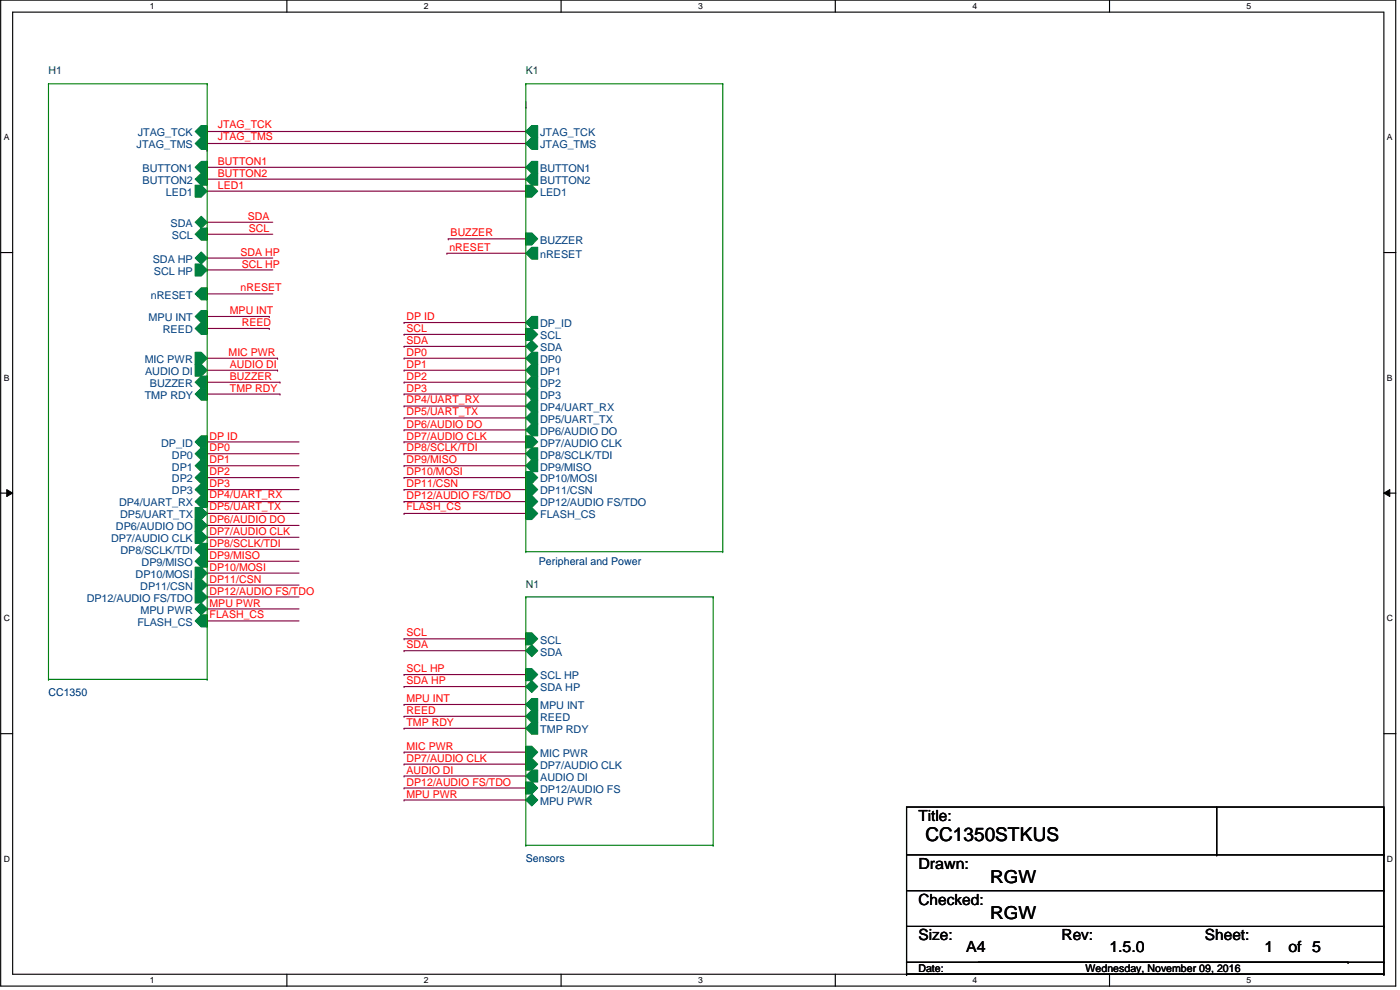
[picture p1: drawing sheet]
<svg xmlns="http://www.w3.org/2000/svg" width="420mm" height="297mm" viewBox="0 0 420 297" stroke-linecap="round" stroke-linejoin="round" font-family="sans-serif">
<path d="M.2 0h418.7v295.9h-418.7zM3.8 3.6h411.5v288.7h-411.5z" fill="none" stroke="#000" stroke-width=".34"/>
<g fill="#fff">
<path d="M44.9 .4h1.5v2.9h-1.5z"/>
<path d="M44.9 292.7h1.5v2.9h-1.5z"/>
</g>
<path d="M86.1 0v3.6M86.1 292.3v3.6" fill="none" stroke="#000" stroke-width=".34"/>
<g fill="#fff">
<path d="M127.2 .4h1.5v2.9h-1.5z"/>
<path d="M127.2 292.7h1.5v2.9h-1.5z"/>
</g>
<path d="M168.4 0v3.6M168.4 292.3v3.6" fill="none" stroke="#000" stroke-width=".34"/>
<g fill="#fff">
<path d="M209.5 .4h1.5v2.9h-1.5z"/>
<path d="M209.5 292.7h1.5v2.9h-1.5z"/>
</g>
<path d="M250.7 0v3.6M250.7 292.3v3.6" fill="none" stroke="#000" stroke-width=".34"/>
<g fill="#fff">
<path d="M291.8 .4h1.5v2.9h-1.5z"/>
<path d="M291.8 292.7h1.5v2.9h-1.5z"/>
</g>
<path d="M333 0v3.6M333 292.3v3.6" fill="none" stroke="#000" stroke-width=".34"/>
<g fill="#fff">
<path d="M374.1 .4h1.5v2.9h-1.5z"/>
<path d="M374.1 292.7h1.5v2.9h-1.5z"/>
<path d="M1.1 39.7h1.8v2.9h-1.8z"/>
<path d="M416.3 39.7h1.7v2.9h-1.7z"/>
<path d="M1.1 111.8h1.8v2.9h-1.8z"/>
<path d="M416.3 111.8h1.7v2.9h-1.7z"/>
</g>
<path d="M.2 75.8h3.6M415.3 75.8h3.6" fill="none" stroke="#000" stroke-width=".34"/>
<g fill="#fff">
<path d="M1.1 184h1.9v2.9h-1.9z"/>
<path d="M416.3 184h1.8v2.9h-1.8z"/>
</g>
<path d="M.2 148h3.6M415.3 148h3.6" fill="none" stroke="#000" stroke-width=".34"/>
<path d="M2 146.9l1.8 1.1-1.8 1zM415.3 148l1.8-1.1v2.1z" fill="#000"/>
<path d="M2 146.9l1.8 1.1-1.8 1zM415.3 148l1.8-1.1v2.1z" fill="none" stroke="#000" stroke-width=".3"/>
<g fill="#fff">
<path d="M1.1 256.2h1.9v2.9h-1.9z"/>
<path d="M416.3 256.2h1.8v2.9h-1.8z"/>
</g>
<path d="M.2 220.1h3.6M415.3 220.1h3.6" fill="none" stroke="#000" stroke-width=".34"/>
<path d="M62.2 39.5h95.6" fill="none" stroke="#800040" stroke-width=".34"/>
<circle cx="157.8" cy="39.5" r=".17" fill="#800040"/>
<path d="M62.2 43.1h95.6" fill="none" stroke="#800040" stroke-width=".34"/>
<circle cx="157.8" cy="43.1" r=".17" fill="#800040"/>
<path d="M62.2 50.2h95.6" fill="none" stroke="#800040" stroke-width=".34"/>
<circle cx="157.8" cy="50.2" r=".17" fill="#800040"/>
<path d="M62.2 57.4h95.6" fill="none" stroke="#800040" stroke-width=".34"/>
<circle cx="157.8" cy="57.4" r=".17" fill="#800040"/>
<path d="M62.2 66.7h19.7" fill="none" stroke="#800040" stroke-width=".34"/>
<circle cx="62.2" cy="66.7" r=".17" fill="#800040"/>
<path d="M62.2 70.3h19.7" fill="none" stroke="#800040" stroke-width=".34"/>
<circle cx="62.2" cy="70.3" r=".17" fill="#800040"/>
<path d="M62.2 77.4h19.7" fill="none" stroke="#800040" stroke-width=".34"/>
<circle cx="62.2" cy="77.4" r=".17" fill="#800040"/>
<path d="M62.2 81h19.7" fill="none" stroke="#800040" stroke-width=".34"/>
<circle cx="62.2" cy="81" r=".17" fill="#800040"/>
<path d="M121.3 191.7h36.5" fill="none" stroke="#800040" stroke-width=".34"/>
<circle cx="121.3" cy="191.7" r=".17" fill="#800040"/>
<path d="M121.3 195.2h36.5" fill="none" stroke="#800040" stroke-width=".34"/>
<circle cx="121.3" cy="195.2" r=".17" fill="#800040"/>
<path d="M121.3 202.4h36.5" fill="none" stroke="#800040" stroke-width=".34"/>
<circle cx="121.3" cy="202.4" r=".17" fill="#800040"/>
<path d="M121.3 206h36.5" fill="none" stroke="#800040" stroke-width=".34"/>
<circle cx="121.3" cy="206" r=".17" fill="#800040"/>
<path d="M121.3 211.4h36.5" fill="none" stroke="#800040" stroke-width=".34"/>
<circle cx="121.3" cy="211.4" r=".17" fill="#800040"/>
<path d="M121.3 214.9h36.5" fill="none" stroke="#800040" stroke-width=".34"/>
<circle cx="121.3" cy="214.9" r=".17" fill="#800040"/>
<path d="M134.1 76h23.7" fill="none" stroke="#800040" stroke-width=".34"/>
<circle cx="134.1" cy="76" r=".17" fill="#800040"/>
<path d="M62.2 88.2h19.7" fill="none" stroke="#800040" stroke-width=".34"/>
<circle cx="62.2" cy="88.2" r=".17" fill="#800040"/>
<path d="M121.3 225.7h36.5" fill="none" stroke="#800040" stroke-width=".34"/>
<circle cx="121.3" cy="225.7" r=".17" fill="#800040"/>
<path d="M121.3 229.3h36.5" fill="none" stroke="#800040" stroke-width=".34"/>
<circle cx="121.3" cy="229.3" r=".17" fill="#800040"/>
<path d="M121.3 232.8h36.5" fill="none" stroke="#800040" stroke-width=".34"/>
<circle cx="121.3" cy="232.8" r=".17" fill="#800040"/>
<path d="M134.5 71.7h23.3" fill="none" stroke="#800040" stroke-width=".34"/>
<circle cx="134.5" cy="71.7" r=".17" fill="#800040"/>
<path d="M121.3 96.8h36.5" fill="none" stroke="#800040" stroke-width=".34"/>
<circle cx="121.3" cy="96.8" r=".17" fill="#800040"/>
<path d="M121.3 100.3h36.5" fill="none" stroke="#800040" stroke-width=".34"/>
<circle cx="121.3" cy="100.3" r=".17" fill="#800040"/>
<path d="M121.3 103.9h36.5" fill="none" stroke="#800040" stroke-width=".34"/>
<circle cx="121.3" cy="103.9" r=".17" fill="#800040"/>
<path d="M121.3 129h36.5" fill="none" stroke="#800040" stroke-width=".34"/>
<circle cx="121.3" cy="129" r=".17" fill="#800040"/>
<path d="M121.3 132.6h36.5" fill="none" stroke="#800040" stroke-width=".34"/>
<circle cx="121.3" cy="132.6" r=".17" fill="#800040"/>
<path d="M121.3 107.5h36.5" fill="none" stroke="#800040" stroke-width=".34"/>
<circle cx="121.3" cy="107.5" r=".17" fill="#800040"/>
<path d="M121.3 111.1h36.5" fill="none" stroke="#800040" stroke-width=".34"/>
<circle cx="121.3" cy="111.1" r=".17" fill="#800040"/>
<path d="M121.3 114.7h36.5" fill="none" stroke="#800040" stroke-width=".34"/>
<circle cx="121.3" cy="114.7" r=".17" fill="#800040"/>
<path d="M121.3 118.2h36.5" fill="none" stroke="#800040" stroke-width=".34"/>
<circle cx="121.3" cy="118.2" r=".17" fill="#800040"/>
<path d="M121.3 121.8h36.5" fill="none" stroke="#800040" stroke-width=".34"/>
<circle cx="121.3" cy="121.8" r=".17" fill="#800040"/>
<path d="M121.3 125.4h36.5" fill="none" stroke="#800040" stroke-width=".34"/>
<circle cx="121.3" cy="125.4" r=".17" fill="#800040"/>
<path d="M121.3 136.1h36.5" fill="none" stroke="#800040" stroke-width=".34"/>
<circle cx="121.3" cy="136.1" r=".17" fill="#800040"/>
<path d="M121.3 139.7h36.5" fill="none" stroke="#800040" stroke-width=".34"/>
<circle cx="121.3" cy="139.7" r=".17" fill="#800040"/>
<path d="M121.3 143.3h36.5" fill="none" stroke="#800040" stroke-width=".34"/>
<circle cx="121.3" cy="143.3" r=".17" fill="#800040"/>
<path d="M121.3 146.9h36.5" fill="none" stroke="#800040" stroke-width=".34"/>
<circle cx="121.3" cy="146.9" r=".17" fill="#800040"/>
<path d="M121.3 150.5h36.5" fill="none" stroke="#800040" stroke-width=".34"/>
<circle cx="121.3" cy="150.5" r=".17" fill="#800040"/>
<path d="M62.2 39.5v2.1" fill="none" stroke="#800040" stroke-width=".34"/>
<circle cx="62.2" cy="41.6" r=".17" fill="#800040"/>
<path d="M62.2 43.1v2.1" fill="none" stroke="#800040" stroke-width=".34"/>
<circle cx="62.2" cy="45.2" r=".17" fill="#800040"/>
<path d="M62.2 132.6h27.5" fill="none" stroke="#800040" stroke-width=".34"/>
<circle cx="62.2" cy="132.6" r=".17" fill="#800040"/>
<path d="M62.2 157.6h27.5" fill="none" stroke="#800040" stroke-width=".34"/>
<circle cx="62.2" cy="157.6" r=".17" fill="#800040"/>
<path d="M62.2 161.2h27.5" fill="none" stroke="#800040" stroke-width=".34"/>
<circle cx="62.2" cy="161.2" r=".17" fill="#800040"/>
<path d="M62.2 136.1h27.5" fill="none" stroke="#800040" stroke-width=".34"/>
<circle cx="62.2" cy="136.1" r=".17" fill="#800040"/>
<path d="M62.2 139.7h27.5" fill="none" stroke="#800040" stroke-width=".34"/>
<circle cx="62.2" cy="139.7" r=".17" fill="#800040"/>
<path d="M62.2 143.3h27.5" fill="none" stroke="#800040" stroke-width=".34"/>
<circle cx="62.2" cy="143.3" r=".17" fill="#800040"/>
<path d="M62.2 146.9h27.5" fill="none" stroke="#800040" stroke-width=".34"/>
<circle cx="62.2" cy="146.9" r=".17" fill="#800040"/>
<path d="M62.2 150.5h27.5" fill="none" stroke="#800040" stroke-width=".34"/>
<circle cx="62.2" cy="150.5" r=".17" fill="#800040"/>
<path d="M62.2 154.1h27.5" fill="none" stroke="#800040" stroke-width=".34"/>
<circle cx="62.2" cy="154.1" r=".17" fill="#800040"/>
<path d="M62.2 164.8h27.5" fill="none" stroke="#800040" stroke-width=".34"/>
<circle cx="62.2" cy="164.8" r=".17" fill="#800040"/>
<path d="M62.2 168.4h27.5" fill="none" stroke="#800040" stroke-width=".34"/>
<circle cx="62.2" cy="168.4" r=".17" fill="#800040"/>
<path d="M62.2 172h27.5" fill="none" stroke="#800040" stroke-width=".34"/>
<circle cx="62.2" cy="172" r=".17" fill="#800040"/>
<path d="M62.2 175.6h27.5" fill="none" stroke="#800040" stroke-width=".34"/>
<circle cx="62.2" cy="175.6" r=".17" fill="#800040"/>
<path d="M62.2 179.1h27.5" fill="none" stroke="#800040" stroke-width=".34"/>
<circle cx="62.2" cy="179.1" r=".17" fill="#800040"/>
<path d="M62.2 182.7h27.5" fill="none" stroke="#800040" stroke-width=".34"/>
<circle cx="62.2" cy="182.7" r=".17" fill="#800040"/>
<path d="M121.3 154.1h36.5" fill="none" stroke="#800040" stroke-width=".34"/>
<circle cx="121.3" cy="154.1" r=".17" fill="#800040"/>
<path d="M62.2 186.3h27.5" fill="none" stroke="#800040" stroke-width=".34"/>
<circle cx="62.2" cy="186.3" r=".17" fill="#800040"/>
<path d="M62.2 95h18.6" fill="none" stroke="#800040" stroke-width=".34"/>
<circle cx="80.8" cy="95" r=".17" fill="#800040"/>
<path d="M62.2 98.6h18.6" fill="none" stroke="#800040" stroke-width=".34"/>
<circle cx="80.8" cy="98.6" r=".17" fill="#800040"/>
<path d="M62.2 53.8h95.6" fill="none" stroke="#800040" stroke-width=".34"/>
<circle cx="157.8" cy="53.8" r=".17" fill="#800040"/>
<path d="M157.8 225.3v.4" fill="none" stroke="#800040" stroke-width=".34"/>
<circle cx="157.8" cy="225.3" r=".17" fill="#800040"/>
<path d="M121.3 240h36.5" fill="none" stroke="#800040" stroke-width=".34"/>
<circle cx="121.3" cy="240" r=".17" fill="#800040"/>
<path d="M62.2 107.5h21.1" fill="none" stroke="#800040" stroke-width=".34"/>
<circle cx="83.3" cy="107.5" r=".17" fill="#800040"/>
<path d="M62.2 111.1h21.1" fill="none" stroke="#800040" stroke-width=".34"/>
<circle cx="83.3" cy="111.1" r=".17" fill="#800040"/>
<path d="M62.2 114.7h21.8" fill="none" stroke="#800040" stroke-width=".34"/>
<circle cx="84" cy="114.7" r=".17" fill="#800040"/>
<path d="M62.2 118.2h21.8" fill="none" stroke="#800040" stroke-width=".34"/>
<circle cx="84" cy="118.2" r=".17" fill="#800040"/>
<path d="M121.3 218.5h36.5" fill="none" stroke="#800040" stroke-width=".34"/>
<circle cx="121.3" cy="218.5" r=".17" fill="#800040"/>
<path d="M157.8 30.5v1.8" fill="none" stroke="#800040" stroke-width=".34"/>
<circle cx="157.8" cy="32.3" r=".17" fill="#800040"/>
<path d="M121.3 236.4h36.5" fill="none" stroke="#800040" stroke-width=".34"/>
<circle cx="121.3" cy="236.4" r=".17" fill="#800040"/>
<path d="M272.1 242.1h143.2v46.6h-143.2zM272.1 256.5h143.2M365.2 242.1v14.4M272.1 267.3h143.2M272.1 278h143.2M272.1 288.7v3.6h143.2v-3.6M293.5 288.7h111.1" fill="none" stroke="#000" stroke-width=".34"/>
<g fill="#000">
<circle cx="365.2" cy="256.5" r=".17"/>
<circle cx="415.3" cy="256.5" r=".17"/>
<circle cx="415.3" cy="267.3" r=".17"/>
<circle cx="415.3" cy="278" r=".17"/>
<circle cx="272.1" cy="292.3" r=".17"/>
<circle cx="404.6" cy="288.7" r=".17"/>
<circle cx="415.3" cy="288.7" r=".17"/>
<circle cx="415.3" cy="292.3" r=".17"/>
</g>
<path d="M157.8 189.9h1.8l1.8 1.8-1.8 1.8h-1.8z" fill-rule="evenodd" fill="#008040"/>
<path d="M157.8 189.9h1.8l1.8 1.8-1.8 1.8h-1.8z" fill="none" stroke="#008040" stroke-width=".34"/>
<path d="M157.8 195.2l1.8-1.7 1.8 1.7-1.8 1.8z" fill="#008040"/>
<path d="M157.8 195.2l1.8-1.7 1.8 1.7-1.8 1.8z" fill="none" stroke="#008040" stroke-width=".34"/>
<path d="M157.8 223.9h1.8l1.8 1.8-1.8 1.8h-1.8z" fill-rule="evenodd" fill="#008040"/>
<path d="M157.8 223.9h1.8l1.8 1.8-1.8 1.8h-1.8z" fill="none" stroke="#008040" stroke-width=".34"/>
<path d="M157.8 206l1.8-1.8 1.8 1.8-1.8 1.8z" fill="#008040"/>
<path d="M157.8 206l1.8-1.8 1.8 1.8-1.8 1.8z" fill="none" stroke="#008040" stroke-width=".34"/>
<path d="M157.8 200.6h1.8l1.8 1.8-1.8 1.8h-1.8z" fill-rule="evenodd" fill="#008040"/>
<path d="M157.8 200.6h1.8l1.8 1.8-1.8 1.8h-1.8z" fill="none" stroke="#008040" stroke-width=".34"/>
<path d="M159.6 238.2l1.8 1.8-1.8 1.8-1.8-1.8z" fill="#008040"/>
<path d="M159.6 238.2l1.8 1.8-1.8 1.8-1.8-1.8z" fill="none" stroke="#008040" stroke-width=".34"/>
<path d="M157.8 211.4l1.8-1.8h1.8v3.5h-1.8z" fill-rule="evenodd" fill="#008040"/>
<path d="M157.8 211.4l1.8-1.8h1.8v3.5h-1.8z" fill="none" stroke="#008040" stroke-width=".34"/>
<path d="M157.8 232.8l1.8-1.7h1.8v3.6h-1.8z" fill-rule="evenodd" fill="#008040"/>
<path d="M157.8 232.8l1.8-1.7h1.8v3.6h-1.8z" fill="none" stroke="#008040" stroke-width=".34"/>
<path d="M157.8 227.5h1.8l1.8 1.8-1.8 1.8h-1.8z" fill-rule="evenodd" fill="#008040"/>
<path d="M157.8 227.5h1.8l1.8 1.8-1.8 1.8h-1.8z" fill="none" stroke="#008040" stroke-width=".34"/>
<path d="M157.8 218.5l1.8-1.8h1.8v3.6h-1.8z" fill-rule="evenodd" fill="#008040"/>
<path d="M157.8 218.5l1.8-1.8h1.8v3.6h-1.8z" fill="none" stroke="#008040" stroke-width=".34"/>
<path d="M157.8 214.9l1.8-1.8h1.8v3.6h-1.8z" fill-rule="evenodd" fill="#008040"/>
<path d="M157.8 214.9l1.8-1.8h1.8v3.6h-1.8z" fill="none" stroke="#008040" stroke-width=".34"/>
<path d="M157.8 234.7h1.8l1.8 1.7-1.8 1.8h-1.8z" fill-rule="evenodd" fill="#008040"/>
<path d="M157.8 234.7h1.8l1.8 1.7-1.8 1.8h-1.8z" fill="none" stroke="#008040" stroke-width=".34"/>
<path d="M157.8 179.1h56.2" fill="none" stroke="#008000" stroke-width=".34"/>
<circle cx="214" cy="179.1" r=".17" fill="#008000"/>
<path d="M214 179.1v74.5" fill="none" stroke="#008000" stroke-width=".34"/>
<circle cx="214" cy="253.6" r=".17" fill="#008000"/>
<path d="M157.8 253.6h56.2" fill="none" stroke="#008000" stroke-width=".34"/>
<circle cx="157.8" cy="253.6" r=".17" fill="#008000"/>
<path d="M157.8 179.1v74.5" fill="none" stroke="#008000" stroke-width=".34"/>
<circle cx="157.8" cy="179.1" r=".17" fill="#008000"/>
<path d="M58.6 70.3l1.8-1.8h1.8v3.6h-1.8z" fill-rule="evenodd" fill="#008040"/>
<path d="M58.6 70.3l1.8-1.8h1.8v3.6h-1.8z" fill="none" stroke="#008040" stroke-width=".34"/>
<path d="M58.6 66.7l1.8-1.8 1.8 1.8-1.8 1.8z" fill="#008040"/>
<path d="M58.6 66.7l1.8-1.8 1.8 1.8-1.8 1.8z" fill="none" stroke="#008040" stroke-width=".34"/>
<path d="M58.6 77.4l1.8-1.8 1.8 1.8-1.8 1.8z" fill="#008040"/>
<path d="M58.6 77.4l1.8-1.8 1.8 1.8-1.8 1.8z" fill="none" stroke="#008040" stroke-width=".34"/>
<path d="M58.6 79.2h1.8l1.8 1.8-1.8 1.8h-1.8z" fill-rule="evenodd" fill="#008040"/>
<path d="M58.6 79.2h1.8l1.8 1.8-1.8 1.8h-1.8z" fill="none" stroke="#008040" stroke-width=".34"/>
<path d="M58.6 105.7h1.8l1.8 1.8-1.8 1.8h-1.8z" fill-rule="evenodd" fill="#008040"/>
<path d="M58.6 105.7h1.8l1.8 1.8-1.8 1.8h-1.8z" fill="none" stroke="#008040" stroke-width=".34"/>
<path d="M58.6 39.5l1.8-1.8h1.8v3.5h-1.8z" fill-rule="evenodd" fill="#008040"/>
<path d="M58.6 39.5l1.8-1.8h1.8v3.5h-1.8z" fill="none" stroke="#008040" stroke-width=".34"/>
<path d="M58.6 43.1l1.8-1.9h1.8v3.6h-1.8z" fill-rule="evenodd" fill="#008040"/>
<path d="M58.6 43.1l1.8-1.9h1.8v3.6h-1.8z" fill="none" stroke="#008040" stroke-width=".34"/>
<path d="M58.6 88.2l1.8-1.8h1.8v3.6h-1.8z" fill-rule="evenodd" fill="#008040"/>
<path d="M58.6 88.2l1.8-1.8h1.8v3.6h-1.8z" fill="none" stroke="#008040" stroke-width=".34"/>
<path d="M58.6 186.3l1.8-1.8h1.8v3.6h-1.8z" fill-rule="evenodd" fill="#008040"/>
<path d="M58.6 186.3l1.8-1.8h1.8v3.6h-1.8z" fill="none" stroke="#008040" stroke-width=".34"/>
<path d="M58.6 50.2l1.8-1.8h1.8v3.6h-1.8z" fill-rule="evenodd" fill="#008040"/>
<path d="M58.6 50.2l1.8-1.8h1.8v3.6h-1.8z" fill="none" stroke="#008040" stroke-width=".34"/>
<path d="M58.6 55.6h1.8l1.8 1.8-1.8 1.7h-1.8z" fill-rule="evenodd" fill="#008040"/>
<path d="M58.6 55.6h1.8l1.8 1.8-1.8 1.7h-1.8z" fill="none" stroke="#008040" stroke-width=".34"/>
<path d="M58.6 182.7l1.8-1.8 1.8 1.8-1.8 1.8z" fill="#008040"/>
<path d="M58.6 182.7l1.8-1.8 1.8 1.8-1.8 1.8z" fill="none" stroke="#008040" stroke-width=".34"/>
<path d="M58.6 136.1l1.8-1.7h1.8v3.6h-1.8z" fill-rule="evenodd" fill="#008040"/>
<path d="M58.6 136.1l1.8-1.7h1.8v3.6h-1.8z" fill="none" stroke="#008040" stroke-width=".34"/>
<path d="M58.6 150.5l1.8-1.8h1.8v3.6h-1.8z" fill-rule="evenodd" fill="#008040"/>
<path d="M58.6 150.5l1.8-1.8h1.8v3.6h-1.8z" fill="none" stroke="#008040" stroke-width=".34"/>
<path d="M58.6 139.7l1.8-1.7h1.8v3.5h-1.8z" fill-rule="evenodd" fill="#008040"/>
<path d="M58.6 139.7l1.8-1.7h1.8v3.5h-1.8z" fill="none" stroke="#008040" stroke-width=".34"/>
<path d="M58.6 98.6l1.8-1.8h1.8v3.5h-1.8z" fill-rule="evenodd" fill="#008040"/>
<path d="M58.6 98.6l1.8-1.8h1.8v3.5h-1.8z" fill="none" stroke="#008040" stroke-width=".34"/>
<path d="M58.6 143.3l1.8-1.8h1.8v3.6h-1.8z" fill-rule="evenodd" fill="#008040"/>
<path d="M58.6 143.3l1.8-1.8h1.8v3.6h-1.8z" fill="none" stroke="#008040" stroke-width=".34"/>
<path d="M58.6 95l1.8-1.8h1.8v3.6h-1.8z" fill-rule="evenodd" fill="#008040"/>
<path d="M58.6 95l1.8-1.8h1.8v3.6h-1.8z" fill="none" stroke="#008040" stroke-width=".34"/>
<path d="M58.6 146.9l1.8-1.8h1.8v3.6h-1.8z" fill-rule="evenodd" fill="#008040"/>
<path d="M58.6 146.9l1.8-1.8h1.8v3.6h-1.8z" fill="none" stroke="#008040" stroke-width=".34"/>
<path d="M58.6 170.2h1.8l1.8 1.8-1.8 1.8h-1.8z" fill-rule="evenodd" fill="#008040"/>
<path d="M58.6 170.2h1.8l1.8 1.8-1.8 1.8h-1.8z" fill="none" stroke="#008040" stroke-width=".34"/>
<path d="M58.6 177.3h1.8l1.8 1.8-1.8 1.8h-1.8z" fill-rule="evenodd" fill="#008040"/>
<path d="M58.6 177.3h1.8l1.8 1.8-1.8 1.8h-1.8z" fill="none" stroke="#008040" stroke-width=".34"/>
<path d="M58.6 155.9h1.8l1.8 1.7-1.8 1.8h-1.8z" fill-rule="evenodd" fill="#008040"/>
<path d="M58.6 155.9h1.8l1.8 1.7-1.8 1.8h-1.8z" fill="none" stroke="#008040" stroke-width=".34"/>
<path d="M58.6 173.8h1.8l1.8 1.8-1.8 1.7h-1.8z" fill-rule="evenodd" fill="#008040"/>
<path d="M58.6 173.8h1.8l1.8 1.8-1.8 1.7h-1.8z" fill="none" stroke="#008040" stroke-width=".34"/>
<path d="M60.4 166.6h1.8v3.6h-1.8l-1.8-1.8z" fill-rule="evenodd" fill="#008040"/>
<path d="M60.4 166.6h1.8v3.6h-1.8l-1.8-1.8z" fill="none" stroke="#008040" stroke-width=".34"/>
<path d="M58.6 132.6l1.8-1.8h1.8v3.6h-1.8z" fill-rule="evenodd" fill="#008040"/>
<path d="M58.6 132.6l1.8-1.8h1.8v3.6h-1.8z" fill="none" stroke="#008040" stroke-width=".34"/>
<path d="M58.6 114.7l1.8-1.8h1.8v3.6h-1.8z" fill-rule="evenodd" fill="#008040"/>
<path d="M58.6 114.7l1.8-1.8h1.8v3.6h-1.8z" fill="none" stroke="#008040" stroke-width=".34"/>
<path d="M58.6 164.8l1.8-1.8h1.8v3.6h-1.8z" fill-rule="evenodd" fill="#008040"/>
<path d="M58.6 164.8l1.8-1.8h1.8v3.6h-1.8z" fill="none" stroke="#008040" stroke-width=".34"/>
<path d="M58.6 159.4h1.8l1.8 1.8-1.8 1.8h-1.8z" fill-rule="evenodd" fill="#008040"/>
<path d="M58.6 159.4h1.8l1.8 1.8-1.8 1.8h-1.8z" fill="none" stroke="#008040" stroke-width=".34"/>
<path d="M58.6 53.8l1.8-1.8h1.8v3.6h-1.8z" fill-rule="evenodd" fill="#008040"/>
<path d="M58.6 53.8l1.8-1.8h1.8v3.6h-1.8z" fill="none" stroke="#008040" stroke-width=".34"/>
<path d="M58.6 152.3h1.8l1.8 1.8-1.8 1.8h-1.8z" fill-rule="evenodd" fill="#008040"/>
<path d="M58.6 152.3h1.8l1.8 1.8-1.8 1.8h-1.8z" fill="none" stroke="#008040" stroke-width=".34"/>
<path d="M58.6 109.3h1.8l1.8 1.8-1.8 1.8h-1.8z" fill-rule="evenodd" fill="#008040"/>
<path d="M58.6 109.3h1.8l1.8 1.8-1.8 1.8h-1.8z" fill="none" stroke="#008040" stroke-width=".34"/>
<path d="M58.6 118.2l1.8-1.7h1.8v3.6h-1.8z" fill-rule="evenodd" fill="#008040"/>
<path d="M58.6 118.2l1.8-1.7h1.8v3.6h-1.8z" fill="none" stroke="#008040" stroke-width=".34"/>
<path d="M14.6 25.1h47.6" fill="none" stroke="#008000" stroke-width=".34"/>
<circle cx="62.2" cy="25.1" r=".17" fill="#008000"/>
<path d="M62.2 25.1v178.7" fill="none" stroke="#008000" stroke-width=".34"/>
<circle cx="62.2" cy="203.8" r=".17" fill="#008000"/>
<path d="M14.6 203.8h47.6" fill="none" stroke="#008000" stroke-width=".34"/>
<circle cx="14.6" cy="203.8" r=".17" fill="#008000"/>
<path d="M14.6 25.1v178.7" fill="none" stroke="#008000" stroke-width=".34"/>
<circle cx="14.6" cy="25.1" r=".17" fill="#008000"/>
<path d="M157.8 50.2l1.8-1.8h1.8v3.6h-1.8z" fill-rule="evenodd" fill="#008040"/>
<path d="M157.8 50.2l1.8-1.8h1.8v3.6h-1.8z" fill="none" stroke="#008040" stroke-width=".34"/>
<path d="M159.6 37.7h1.8v3.5h-1.8l-1.8-1.7z" fill-rule="evenodd" fill="#008040"/>
<path d="M159.6 37.7h1.8v3.5h-1.8l-1.8-1.7z" fill="none" stroke="#008040" stroke-width=".34"/>
<path d="M159.6 41.2h1.8v3.6h-1.8l-1.8-1.7z" fill-rule="evenodd" fill="#008040"/>
<path d="M159.6 41.2h1.8v3.6h-1.8l-1.8-1.7z" fill="none" stroke="#008040" stroke-width=".34"/>
<path d="M157.8 76l1.8-1.8h1.8v3.6h-1.8z" fill-rule="evenodd" fill="#008040"/>
<path d="M157.8 76l1.8-1.8h1.8v3.6h-1.8z" fill="none" stroke="#008040" stroke-width=".34"/>
<path d="M157.8 98.6h1.8l1.8 1.7-1.8 1.9h-1.8z" fill-rule="evenodd" fill="#008040"/>
<path d="M157.8 98.6h1.8l1.8 1.7-1.8 1.9h-1.8z" fill="none" stroke="#008040" stroke-width=".34"/>
<path d="M157.8 103.9l1.8-1.7 1.8 1.7-1.8 1.8z" fill="#008040"/>
<path d="M157.8 103.9l1.8-1.7 1.8 1.7-1.8 1.8z" fill="none" stroke="#008040" stroke-width=".34"/>
<path d="M157.8 152.3h1.8l1.8 1.8-1.8 1.8h-1.8z" fill-rule="evenodd" fill="#008040"/>
<path d="M157.8 152.3h1.8l1.8 1.8-1.8 1.8h-1.8z" fill="none" stroke="#008040" stroke-width=".34"/>
<path d="M157.8 55.6h1.8l1.8 1.8-1.8 1.7h-1.8z" fill-rule="evenodd" fill="#008040"/>
<path d="M157.8 55.6h1.8l1.8 1.8-1.8 1.7h-1.8z" fill="none" stroke="#008040" stroke-width=".34"/>
<path d="M157.8 121.8l1.8-1.7h1.8v3.5h-1.8z" fill-rule="evenodd" fill="#008040"/>
<path d="M157.8 121.8l1.8-1.7h1.8v3.5h-1.8z" fill="none" stroke="#008040" stroke-width=".34"/>
<path d="M157.8 107.5l1.8-1.8h1.8v3.6h-1.8z" fill-rule="evenodd" fill="#008040"/>
<path d="M157.8 107.5l1.8-1.8h1.8v3.6h-1.8z" fill="none" stroke="#008040" stroke-width=".34"/>
<path d="M157.8 111.1l1.8-1.8h1.8v3.6h-1.8z" fill-rule="evenodd" fill="#008040"/>
<path d="M157.8 111.1l1.8-1.8h1.8v3.6h-1.8z" fill="none" stroke="#008040" stroke-width=".34"/>
<path d="M159.6 112.9h1.8v3.6h-1.8l-1.8-1.8z" fill-rule="evenodd" fill="#008040"/>
<path d="M159.6 112.9h1.8v3.6h-1.8l-1.8-1.8z" fill="none" stroke="#008040" stroke-width=".34"/>
<path d="M157.8 118.2l1.8-1.7h1.8v3.6h-1.8z" fill-rule="evenodd" fill="#008040"/>
<path d="M157.8 118.2l1.8-1.7h1.8v3.6h-1.8z" fill="none" stroke="#008040" stroke-width=".34"/>
<path d="M157.8 141.5h1.8l1.8 1.8-1.8 1.8h-1.8z" fill-rule="evenodd" fill="#008040"/>
<path d="M157.8 141.5h1.8l1.8 1.8-1.8 1.8h-1.8z" fill="none" stroke="#008040" stroke-width=".34"/>
<path d="M157.8 148.7h1.8l1.8 1.8-1.8 1.8h-1.8z" fill-rule="evenodd" fill="#008040"/>
<path d="M157.8 148.7h1.8l1.8 1.8-1.8 1.8h-1.8z" fill="none" stroke="#008040" stroke-width=".34"/>
<path d="M157.8 129l1.8-1.8h1.8v3.6h-1.8z" fill-rule="evenodd" fill="#008040"/>
<path d="M157.8 129l1.8-1.8h1.8v3.6h-1.8z" fill="none" stroke="#008040" stroke-width=".34"/>
<path d="M157.8 145.1h1.8l1.8 1.8-1.8 1.8h-1.8z" fill-rule="evenodd" fill="#008040"/>
<path d="M157.8 145.1h1.8l1.8 1.8-1.8 1.8h-1.8z" fill="none" stroke="#008040" stroke-width=".34"/>
<path d="M157.8 139.7l1.8-1.7h1.8v3.5h-1.8z" fill-rule="evenodd" fill="#008040"/>
<path d="M157.8 139.7l1.8-1.7h1.8v3.5h-1.8z" fill="none" stroke="#008040" stroke-width=".34"/>
<path d="M157.8 53.8l1.8-1.8h1.8v3.6h-1.8z" fill-rule="evenodd" fill="#008040"/>
<path d="M157.8 53.8l1.8-1.8h1.8v3.6h-1.8z" fill="none" stroke="#008040" stroke-width=".34"/>
<path d="M157.8 125.4l1.8-1.8h1.8v3.6h-1.8z" fill-rule="evenodd" fill="#008040"/>
<path d="M157.8 125.4l1.8-1.8h1.8v3.6h-1.8z" fill="none" stroke="#008040" stroke-width=".34"/>
<path d="M157.8 136.1l1.8-1.7h1.8v3.6h-1.8z" fill-rule="evenodd" fill="#008040"/>
<path d="M157.8 136.1l1.8-1.7h1.8v3.6h-1.8z" fill="none" stroke="#008040" stroke-width=".34"/>
<path d="M157.8 130.8h1.8l1.8 1.8-1.8 1.8h-1.8z" fill-rule="evenodd" fill="#008040"/>
<path d="M157.8 130.8h1.8l1.8 1.8-1.8 1.8h-1.8z" fill="none" stroke="#008040" stroke-width=".34"/>
<path d="M157.8 69.9h1.8l1.8 1.8-1.8 1.8h-1.8z" fill-rule="evenodd" fill="#008040"/>
<path d="M157.8 69.9h1.8l1.8 1.8-1.8 1.8h-1.8z" fill="none" stroke="#008040" stroke-width=".34"/>
<path d="M159.6 95h1.8v3.6h-1.8l-1.8-1.8z" fill-rule="evenodd" fill="#008040"/>
<path d="M159.6 95h1.8v3.6h-1.8l-1.8-1.8z" fill="none" stroke="#008040" stroke-width=".34"/>
<path d="M157.8 25.1h59.1" fill="none" stroke="#008000" stroke-width=".34"/>
<circle cx="216.9" cy="25.1" r=".17" fill="#008000"/>
<path d="M216.9 25.1v140.4" fill="none" stroke="#008000" stroke-width=".34"/>
<circle cx="216.9" cy="165.5" r=".17" fill="#008000"/>
<path d="M157.8 165.5h59.1" fill="none" stroke="#008000" stroke-width=".34"/>
<circle cx="157.8" cy="165.5" r=".17" fill="#008000"/>
<path d="M157.8 25.1v140.4" fill="none" stroke="#008000" stroke-width=".34"/>
<circle cx="157.8" cy="25.1" r=".17" fill="#008000"/>
<text font-size="5.7" x="277.8" y="252.3">CC1350STKUS</text>
<g font-size="5.3">
<text x="297.1" y="264.8">RGW</text>
<text x="297.1" y="275.6">RGW</text>
</g>
<g font-size="4.6">
<text x="275.6" y="246.3">Title:</text>
<text x="275.6" y="260.6">Drawn:</text>
<text x="275.6" y="271.4">Checked:</text>
<text x="275.6" y="282.1">Size:</text>
<text x="290" y="285.7">A4</text>
<text x="318.6" y="282.1">Rev:</text>
<text x="332.9" y="285.7">1.5.0</text>
<text x="361.6" y="282.1">Sheet:</text>
<text x="379.5" y="285.7">1</text>
<text x="386.7" y="285.7">of 5</text>
</g>
<g font-size="3.2" fill="#004040">
<text x="14.6" y="22.3">H1</text>
<text x="157.8" y="22.3">K1</text>
<text x="157.8" y="176.3">N1</text>
</g>
<g font-size="3.2" fill="#004080">
<text x="41.3" y="40.9">JTAG_TCK</text>
<text x="162.1" y="40.9">JTAG_TCK</text>
<text x="41" y="44.5">JTAG_TMS</text>
<text x="162.1" y="44.5">JTAG_TMS</text>
<text x="42.8" y="51.6">BUTTON1</text>
<text x="162.1" y="51.6">BUTTON1</text>
<text x="42.8" y="55.2">BUTTON2</text>
<text x="49.8" y="58.8">LED1</text>
<text x="162.1" y="58.8">LED1</text>
<text x="162.1" y="55.2">BUTTON2</text>
<text x="51.2" y="68.1">SDA</text>
<text x="51.6" y="71.7">SCL</text>
<text x="162.1" y="77.4">nRESET</text>
<text x="162.1" y="73.1">BUZZER</text>
<text x="45.8" y="78.9">SDA HP</text>
<text x="46.2" y="82.4">SCL HP</text>
<text x="45.3" y="89.6">nRESET</text>
<text x="44.6" y="96.4">MPU INT</text>
<text x="48.9" y="100">REED</text>
<text x="162.1" y="101.8">SCL</text>
<text x="162.1" y="98.2">DP_ID</text>
<text x="162.1" y="105.4">SDA</text>
<text x="43.4" y="108.9">MIC PWR</text>
<text x="43.5" y="112.5">AUDIO DI</text>
<text x="162.1" y="108.9">DP0</text>
<text x="162.1" y="112.5">DP1</text>
<text x="43.4" y="119.7">TMP RDY</text>
<text x="45" y="116.1">BUZZER</text>
<text x="162.1" y="116.1">DP2</text>
<text x="162.1" y="119.7">DP3</text>
<text x="162.1" y="123.3">DP4/UART_RX</text>
<text x="162.1" y="130.4">DP6/AUDIO DO</text>
<text x="162.1" y="126.8">DP5/UART_TX</text>
<text x="48.4" y="134">DP_ID</text>
<text x="51.6" y="137.6">DP0</text>
<text x="162.1" y="137.6">DP8/SCLK/TDI</text>
<text x="162.1" y="134">DP7/AUDIO CLK</text>
<text x="51.6" y="141.2">DP1</text>
<text x="162.1" y="141.2">DP9/MISO</text>
<text x="51.6" y="144.7">DP2</text>
<text x="51.6" y="148.3">DP3</text>
<text x="162.1" y="144.7">DP10/MOSI</text>
<text x="162.1" y="148.3">DP11/CSN</text>
<text x="35.7" y="151.9">DP4/UART_RX</text>
<text x="36.1" y="155.5">DP5/UART_TX</text>
<text x="162.1" y="155.5">FLASH_CS</text>
<text x="162.1" y="151.9">DP12/AUDIO FS/TDO</text>
<text x="34.8" y="159.1">DP6/AUDIO DO</text>
<text x="33.3" y="162.6">DP7/AUDIO CLK</text>
<text x="36.2" y="166.2">DP8/SCLK/TDI</text>
<text x="40.7" y="173.4">DP10/MOSI</text>
<text x="42.5" y="169.8">DP9/MISO</text>
<text x="42.1" y="177">DP11/CSN</text>
<text x="26" y="180.6">DP12/AUDIO FS/TDO</text>
<text x="42.2" y="184.1">MPU PWR</text>
<text x="41.2" y="187.7">FLASH_CS</text>
<text x="162.1" y="193.1">SCL</text>
<text x="162.1" y="196.7">SDA</text>
<text x="162.1" y="203.8">SCL HP</text>
<text x="162.1" y="207.4">SDA HP</text>
<text x="162.1" y="212.8">MPU INT</text>
<text x="162.1" y="220">TMP RDY</text>
<text x="162.1" y="216.4">REED</text>
<text x="162.1" y="227.1">MIC PWR</text>
<text x="162.1" y="230.7">DP7/AUDIO CLK</text>
<text x="162.1" y="234.3">AUDIO DI</text>
<text x="162.1" y="237.9">DP12/AUDIO FS</text>
<text x="162.1" y="241.5">MPU PWR</text>
</g>
<g font-size="3.2" fill="#f00">
<text x="65.4" y="38.5">JTAG_TCK</text>
<text x="65.4" y="42.1">JTAG_TMS</text>
<text x="65.4" y="49.5">BUTTON1</text>
<text x="65.4" y="53">BUTTON2</text>
<text x="65.4" y="56.6">LED1</text>
<text x="74.4" y="66">SDA</text>
<text x="74.7" y="69.6">SCL</text>
<text x="135.2" y="71">BUZZER</text>
<text x="72.2" y="76.7">SDA HP</text>
<text x="134.9" y="75.3">nRESET</text>
<text x="72.5" y="80.3">SCL HP</text>
<text x="72.2" y="87.5">nRESET</text>
<text x="69" y="94.2">MPU INT</text>
<text x="72.5" y="97.8">REED</text>
<text x="122" y="96.1">DP ID</text>
<text x="122" y="99.6">SCL</text>
<text x="68.6" y="106.8">MIC PWR</text>
<text x="122" y="103.2">SDA</text>
<text x="122" y="106.8">DP0</text>
<text x="69" y="110.4">AUDIO DI</text>
<text x="69" y="114">BUZZER</text>
<text x="122" y="110.4">DP1</text>
<text x="122" y="114">DP2</text>
<text x="69" y="117.5">TMP RDY</text>
<text x="122" y="117.5">DP3</text>
<text x="122" y="120.9">DP4/UART_RX</text>
<text x="122" y="124.5">DP5/UART_TX</text>
<text x="62.9" y="131.9">DP ID</text>
<text x="122" y="128.3">DP6/AUDIO DO</text>
<text x="122" y="131.9">DP7/AUDIO CLK</text>
<text x="62.9" y="135.4">DP0</text>
<text x="122" y="135.4">DP8/SCLK/TDI</text>
<text x="62.9" y="139">DP1</text>
<text x="62.9" y="142.6">DP2</text>
<text x="122" y="139">DP9/MISO</text>
<text x="122" y="142.6">DP10/MOSI</text>
<text x="62.9" y="146.2">DP3</text>
<text x="62.9" y="149.6">DP4/UART_RX</text>
<text x="122" y="146.2">DP11/CSN</text>
<text x="122" y="149.8">DP12/AUDIO FS/TDO</text>
<text x="62.9" y="153.1">DP5/UART_TX</text>
<text x="122" y="153.1">FLASH_CS</text>
<text x="62.9" y="156.9">DP6/AUDIO DO</text>
<text x="62.9" y="160.5">DP7/AUDIO CLK</text>
<text x="62.9" y="164.1">DP8/SCLK/TDI</text>
<text x="62.9" y="167.7">DP9/MISO</text>
<text x="62.9" y="171.2">DP10/MOSI</text>
<text x="62.9" y="174.8">DP11/CSN</text>
<text x="62.9" y="178.4">DP12/AUDIO FS/TDO</text>
<text x="62.9" y="182">MPU PWR</text>
<text x="62.9" y="185.4">FLASH_CS</text>
<text x="122" y="191">SCL</text>
<text x="122" y="194.5">SDA</text>
<text x="122" y="201.7">SCL HP</text>
<text x="122" y="205.3">SDA HP</text>
<text x="122" y="210.7">MPU INT</text>
<text x="122" y="214.2">REED</text>
<text x="122" y="217.8">TMP RDY</text>
<text x="122" y="225">MIC PWR</text>
<text x="122" y="228.6">DP7/AUDIO CLK</text>
<text x="122" y="232.1">AUDIO DI</text>
<text x="122" y="239.3">MPU PWR</text>
<text x="122" y="235.7">DP12/AUDIO FS/TDO</text>
</g>
<g font-size="3.2" fill="#000080">
<text x="161.7" y="169.5">Peripheral and Power</text>
<text x="14.6" y="208.9">CC1350</text>
<text x="157.8" y="258.7">Sensors</text>
</g>
<g font-size="3.2">
<text x="275.6" y="291.6">Date:</text>
<text x="325.8" y="291.6">Wednesday, November 09, 2016</text>
</g>
<g font-size="2.6">
<text x="44.9" y="2.8">1</text>
<text x="127.2" y="2.8">2</text>
<text x="209.5" y="2.8">3</text>
<text x="291.8" y="2.8">4</text>
<text x="374.1" y="2.8">5</text>
<text x="1.1" y="42">A</text>
<text x="416.3" y="42">A</text>
<text x="1.1" y="114.2">B</text>
<text x="416.3" y="114.2">B</text>
<text x="1.1" y="186.4">C</text>
<text x="416.3" y="186.4">C</text>
<text x="1.1" y="258.5">D</text>
<text x="416.3" y="258.5">D</text>
<text x="44.9" y="295">1</text>
<text x="127.2" y="295">2</text>
<text x="209.5" y="295">3</text>
<text x="291.8" y="295">4</text>
<text x="374.1" y="295">5</text>
</g>
</svg>
